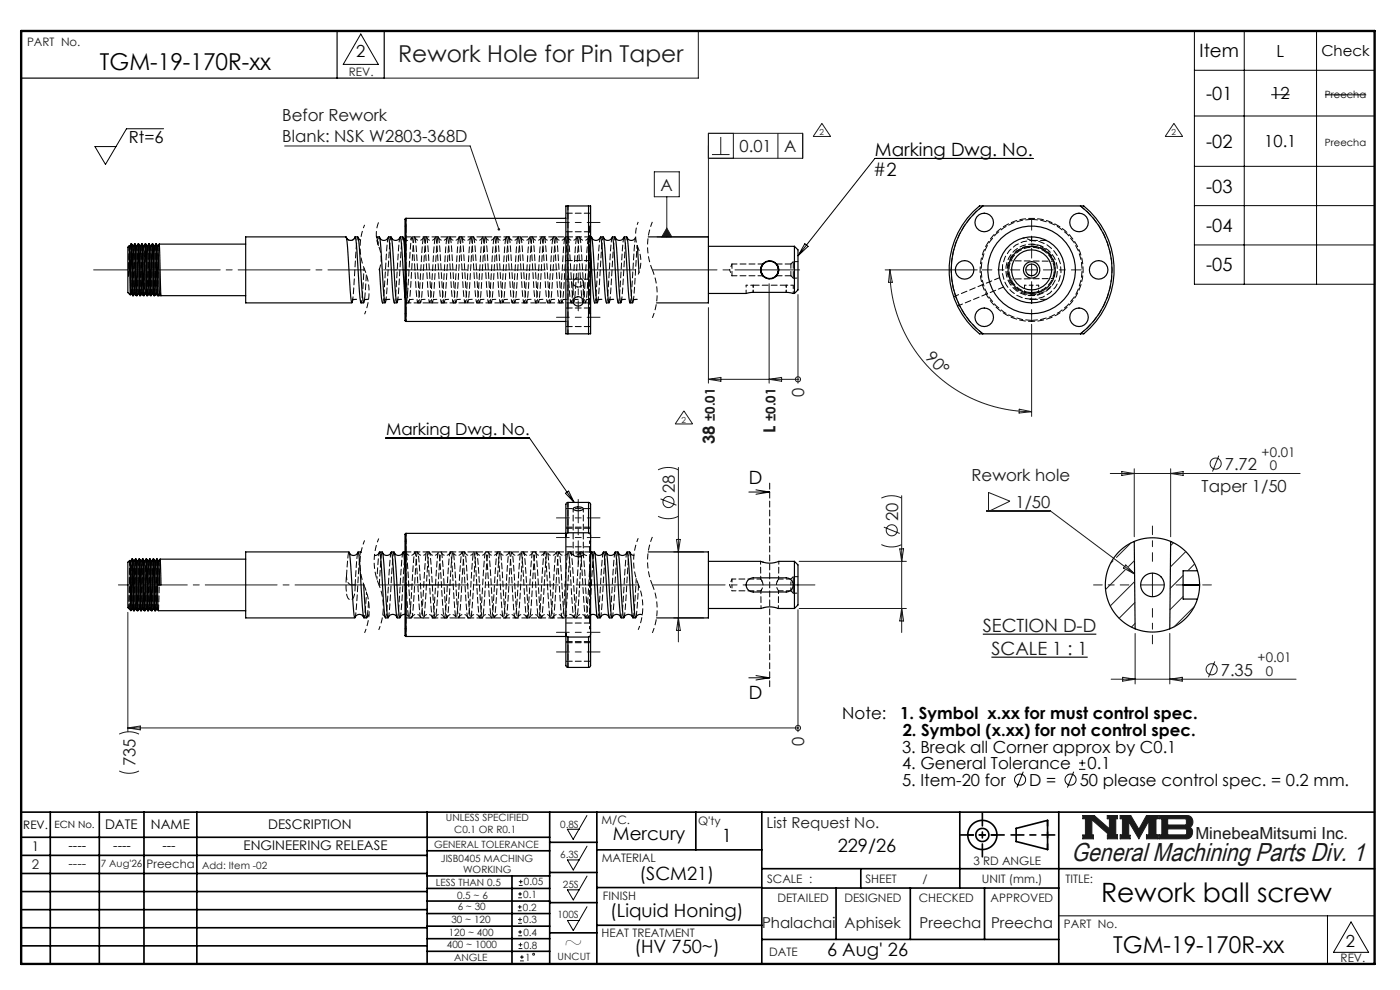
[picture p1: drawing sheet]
<svg xmlns="http://www.w3.org/2000/svg" width="297mm" height="210mm" viewBox="0 0 297 210" stroke-linecap="round" stroke-linejoin="round" font-family="sans-serif">
<g fill="none" stroke="#000" stroke-width=".35">
<path d="M4.5 172.3h287.1M4.5 177.6h112.1M10.7 172.3v32.2M21.1 172.3v32.2M30.5 172.3v32.2M41.8 172.3v32.2M90.6 172.3v32.2M116.6 172.3v32.2M116.6 178.7h10M126.6 172.3v32.2M147.6 172.3v8M161.6 172.3v32.2"/>
<path d="M203.6 172.3v16.1M215.6 175.7l6.6-1.7v6.2l-6.6-1.7zM224.6 172.3v32.2M4.5 185.3h86.1M4.5 181.4h86.1M4.5 189.1h86.1M4.5 193h86.1M4.5 196.8h86.1M90.6 199.1h26M90.6 193.8h26M90.6 188.5h26M90.6 191.1h26"/>
<path d="M90.6 180.5h26M90.6 185.8h26M90.6 196.5h26M108.6 185.8v18.5M116.6 185.1h10M116.6 191.5h10M116.6 197.9h10M126.6 196.3h35M126.6 188.3h35M126.6 180.3h35M161.6 184.3h130M161.6 199.3h63"/>
<path d="M161.6 188.4h63M177.4 188.4v10.9M182.6 184.3v4.1M193.1 188.4v10.9M208.9 188.4v10.9M4.5 200.6h86.1M90.6 201.8h26"/>
<circle cx="208.4" cy="177.1" r="3.1"/>
<circle cx="208.4" cy="177.1" r="1.39"/>
</g>
<path d="M148.1 6.8v9.8h-66.6M229.7 173h2.4l3.3 2.8v-2.1h-.5v-.7h2.2v.7h-.4v3.4h.4v.8h-2.2v-.8h.4l-3.7-3.2v3.2h.4v.8h-2.3v-.8h.6v-3.4h-.6zM237.6 173h2.3l1.7 2.9 1.6-2.9h2.5v.7h-.5v3.4h.5v.8h-2.5v-.8h.5v-3l-2.1 3.8-2.1-3.6v2.9h.3v.7h-2.2v-.8h.5v-3.4h-.5zM245.9 173h6a1.34 1.34 0 0 1 1.1 1 1.34 1.34 0 0 1-.6 1.5 1.33 1.33 0 0 1 .5 1.4 1.33 1.33 0 0 1-1.2 1h-5.8v-.8h.6v-3.4h-.6zM247.7 173.7h3.8l.2 .2v.8l-.3 .3h-3.7zM247.7 175.8h3.8l.2 .3v.7l-.3 .3h-3.7z" fill="none" stroke="#191924" stroke-width=".21"/>
<path d="M76.5 7.2l3.8 6.5h-7.5zM124.5 173l-2.9 5-1.2-2.1h2.4M124.5 179.5l-2.9 5.1-1.2-2.2h2.4M124.5 185.8l-2.9 5.1-1.2-2.1h2.4M124.5 192.3l-2.9 5.1-1.2-2.1h2.4M224.6 194.3h67M281.6 194.3v10.2M286.6 195.6l3.7 6.4h-7.4z" fill="none" stroke="#000" stroke-width=".21"/>
<path d="M4.5 6.6h287.1" fill="none" stroke="#000" stroke-width=".21" stroke-dasharray="6.3 1.3 1.3 1.3" stroke-dashoffset="1.9"/>
<path d="M71.5 6.6v10M81.5 6.6v10h-77" fill="none" stroke="#000" stroke-width=".25"/>
<path d="M205.3 177.1h6.2M222.2 174v6.2" fill="none" stroke="#000" stroke-width=".35" stroke-dasharray="15.2 1.3 1.3 1.3" stroke-dashoffset="14.1"/>
<path d="M203.8 177.1h9.2M208.4 172.5v9.2M214.5 177.1h9.3" fill="none" stroke="#000" stroke-width=".35" stroke-dasharray="15.2 1.3 1.3 1.3" stroke-dashoffset="12.5"/>
<path d="M4.5 6.6h287.1v197.9h-287.1z" fill="none" stroke="#000" stroke-width=".5"/>
<path d="M229.7 173v.7h.6v3.4h-.6v.8h2.3v-.8h-.4v-3.2l3.7 3.2h-.4v.8h2.2v-.8h-.4v-3.4h.4v-.7h-2.2v.7h.5v2.1l-3.3-2.8zM237.6 173v.7h.5v3.4h-.5v.8h2.2v-.7h-.3v-2.9l2.1 3.6 2.1-3.8v3h-.5v.8h2.5v-.8h-.5v-3.4h.5v-.7h-2.5l-1.6 2.9-1.7-2.9zM247.7 175.8h3.8l.2 .3v.7l-.3 .3h-3.7zM245.9 173v.7h.6v3.4h-.6v.8h6.3l.5-.5 .3-.8-.1-.7-.5-.4a1.34 1.34 0 0 0 .6-1.5 1.34 1.34 0 0 0-1.1-1zM247.7 173.7h3.7l.3 .2v.9l-.3 .2h-3.7z" fill-rule="evenodd" fill="#191924"/>
<g fill="none" stroke="#191924" stroke-width=".21">
<path d="M60.4 31h39.3l6.1 17.6M138.8 36.4h5.3v5.3h-5.3zM150.3 33.6h20v-5.3h-20v21.9h-10.9M151 32.8h3.8M152.9 29.1v3.7M155.6 28.3v5.3M165 28.3v5.3M174.4 26.2l1.8 2.7h-3.7zM249 26.2l1.9 2.7h-3.7zM141.5 48.4l1 1.8h-2.1zM141.5 41.7v8.5M187.8 57.2h19.5"/>
<path d="M188.8 57.2l.5 2.7h-.8zM188.8 57.2a30.1 30.1 0 0 0 30.1 30.1M217.6 57.2h2.5M218.9 56v2.5M150.3 65.2v16.1M163.2 60.2v21.1M169.3 62.5v18.8M218.9 68.8v19.5M139.6 99.7a4.8 4.8 0 0 1 4.3 0M143.9 99.2v37M145.1 87.2l1.8 2.7h-3.7zM150.3 80.5h19"/>
<path d="M150.3 80.5l2.6-.4v.8zM163.2 80.5l2.6-.4v.8zM169.3 80.5h.1M216.2 86.8l2.7 .5-2.7 .3zM240.6 99.4v14.5M248.3 99.4v14.5M258.6 96.7l-1.4 3.3M139.6 109.5a4.8 4.8 0 0 0 4.3 0M140.1 105.8l3.4 1.4M142.9 117.1h6.4M143.5 114.4h.8l-.4 2.7zM169.5 119.1h22.8"/>
<path d="M187 115.5a4.8 4.8 0 0 0 4.3 0M187 105.7a4.8 4.8 0 0 1 4.3 0M187.5 111.8l3.4 1.4M190.9 116.4h.8l-.4 2.7zM191.3 105.2v29M209.3 108.4h13.5l17.9 13.4M209.7 104.5l4.5 1.8-4.5 2.2zM235.5 100.4h40.3M238 100l2.6 .4-2.6 .4zM238.8 119.8l1.9 2-2.4-1.3zM248.3 100.4l2.7-.4v.8zM27.1 129.9v25.3"/>
<path d="M142.9 131.1h6.4M143.9 131.1l.4 2.6h-.8zM169.3 129.3v25.9M169.5 129.1h22.8M191.3 129.1l.4 2.6h-.8zM240.8 134.4v10.7M242 124.1h5M244.5 121.6v5M248.2 134.4v10.7M25.3 155.7a4.7 4.7 0 0 1 4.2 0M27.1 154.4h142.2M27.1 154.4l2.7-.4v.8z"/>
<path d="M169.3 154.4h.1M235.7 144.1h39.3M238.2 143.7l2.6 .4-2.6 .4zM248.2 144.1l2.6-.4v.8zM257.7 140.3l-1.3 3.4M25.3 163.5a4.7 4.7 0 0 0 4.2 0M109.9 193.2h.8M109.9 192.4h.8M109.9 195.9h.8M109.9 195h.8M109.9 190.4h.8M109.9 189.6h.8"/>
<path d="M109.9 198.5h.8M109.9 197.7h.8M110.1 187.8h.8M110.1 187h.8M110.3 192v.8M110.3 194.6v.9M110.3 189.2v.8M110.3 197.3v.8M110.4 200v.8M110.5 186.6v.8M110 201.2h.8M110 200.4h.8"/>
<path d="M110.3 203.8h.8M110.3 203h.8M110.7 202.6v.8"/>
<circle cx="169.3" cy="80.5" r=".54"/>
<circle cx="257.9" cy="98.3" r="1.18"/>
<circle cx="141.8" cy="106.5" r="1.18"/>
<circle cx="189.2" cy="112.5" r="1.18"/>
<circle cx="169.3" cy="154.4" r=".54"/>
<circle cx="257" cy="142" r="1.18"/>
<circle cx="113.2" cy="202.4" r=".2"/>
</g>
<path d="M208.5 134.5h24.1M210.3 139.4h20.5" fill="none" stroke="#000" stroke-width=".24"/>
<g fill="none" stroke="#000" stroke-width=".21">
<path d="M253.4 6.6h38.2v53.7h-38.2zM253.4 14.9h38.2M264 6.6v53.7M279.3 6.6v53.7M34.7 27.3h-7.9l-4.4 7.6-2.3-3.8h4.5M219.1 33.6h-33.5l-16.3 20.7M253.4 24.6h38.2M253.4 35.3h38.2M269.7 20.1h3.9M281.1 20.1h8.7M170.7 51.7l.7 .6-2.1 2zM253.4 43.6h38.2"/>
<path d="M253.4 52h38.2M81.9 92.9h30.4l9.5 13.7M120 104.6l.6-.4 1.2 2.4zM158.9 104.4h4.4M160.4 103.9l2.9 .5M163.3 104.4l-2.9 .4M158.9 143.8h4.4M160.4 143.3l2.9 .5M163.3 143.8l-2.9 .4M217.1 163.7l-1.4 3.4M227.8 163.7l-1.4 3.4M228.9 163.2h1.4"/>
<path d="M228.9 161.8h1.4M229.6 161.2v1.3"/>
<circle cx="216.4" cy="165.4" r="1.18"/>
<circle cx="227.1" cy="165.4" r="1.18"/>
</g>
<path d="M77.3 114.6a12.7 12.7 0 0 0 0 9.8M80.3 114.2a12.6 12.6 0 0 0 0 9.7M135.4 114.2a12.6 12.6 0 0 0 0 9.7M77.3 124.4a12.7 12.7 0 0 1 0 9.9M80.3 123.9a12.6 12.6 0 0 1 0 9.7M135.4 123.9a12.6 12.6 0 0 1 0 9.7" fill="none" stroke="#000" stroke-width=".21" stroke-dasharray="1.3 .6" stroke-dashoffset=".4" stroke-linecap="butt"/>
<path d="M138.4 47.1a13.2 13.2 0 0 0 0 10.1M138.4 57.2a13.2 13.2 0 0 1 0 10.2M138.4 113.9a13.2 13.2 0 0 0 0 10.2M138.4 124.1a13.2 13.2 0 0 1 0 10.2" fill="none" stroke="#000" stroke-width=".21" stroke-dasharray="1.3 .6" stroke-dashoffset=".2" stroke-linecap="butt"/>
<path d="M77.3 47.7a12.3 12.3 0 0 0 0 9.5M77.3 57.2a12.3 12.3 0 0 1 0 9.5" fill="none" stroke="#000" stroke-width=".21" stroke-dasharray="1.3 .6" stroke-dashoffset=".5" stroke-linecap="butt"/>
<path d="M80.3 47.1a6.7 6.7 0 0 0 0 5.2M80.3 52.3a6.7 6.7 0 0 1 0 5.1" fill="none" stroke="#000" stroke-width=".21" stroke-dasharray="1.3 .6" stroke-dashoffset="-.1" stroke-linecap="butt"/>
<path d="M135.4 47.1a7.3 7.3 0 0 0 0 5.5M135.4 52.6a7.2 7.2 0 0 1 0 5.6" fill="none" stroke="#000" stroke-width=".21" stroke-dasharray="1.3 .6" stroke-dashoffset=".6" stroke-linecap="butt"/>
<path d="M163.3 102.4v43.4" fill="none" stroke="#000" stroke-width=".21" stroke-dasharray="1.3 .6" stroke-dashoffset="-.1"/>
<path d="M135.5 124.1h-49.4" fill="none" stroke="#191924" stroke-width=".21" stroke-dasharray="15.2 1.3 1.3 1.3" stroke-dashoffset="2"/>
<path d="M173.1 124.1h-34.7" fill="none" stroke="#191924" stroke-width=".21" stroke-dasharray="15.2 1.3 1.3 1.3" stroke-dashoffset="-.2"/>
<path d="M122.7 119.7v-13.8" fill="none" stroke="#191924" stroke-width=".21" stroke-dasharray="15.2 1.3 1.3 1.3" stroke-dashoffset="10.3"/>
<path d="M118 47.2h9.3M118 67.3h9.3M118 114h9.3M118 109.9h9.3M118 134.1h9.3M118 138.3h9.3" fill="none" stroke="#191924" stroke-width=".21" stroke-dasharray="15.2 1.3 1.3 1.3" stroke-dashoffset="12.5"/>
<path d="M163.2 59.2h.1M86.1 124.1h-2.2" fill="none" stroke="#191924" stroke-width=".21" stroke-dasharray="15.2 1.3 1.3 1.3"/>
<path d="M77.2 124.1h-52.1" fill="none" stroke="#191924" stroke-width=".21" stroke-dasharray="15.2 1.3 1.3 1.3" stroke-dashoffset=".6"/>
<path d="M96.1 124.1h-15.7" fill="none" stroke="#191924" stroke-width=".21" stroke-dasharray="15.2 1.3 1.3 1.3" stroke-dashoffset="7.9"/>
<path d="M77.4 57.2h-57.5" fill="none" stroke="#191924" stroke-width=".21" stroke-dasharray="15.2 1.3 1.3 1.3" stroke-dashoffset="7.4"/>
<path d="M135.7 57.2h-55.3" fill="none" stroke="#191924" stroke-width=".21" stroke-dasharray="15.2 1.3 1.3 1.3" stroke-dashoffset="-1"/>
<path d="M169.6 57.2h-31.2" fill="none" stroke="#191924" stroke-width=".21" stroke-dasharray="15.2 1.3 1.3 1.3" stroke-dashoffset="1.5"/>
<path d="M122.7 57.9v8M216.4 57.2h-8.1M218.9 54.7v-8M218.9 59.7v8.1M221.4 57.2h8" fill="none" stroke="#191924" stroke-width=".21" stroke-dasharray="15.2 1.3 1.3 1.3" stroke-dashoffset="13.1"/>
<path d="M88.1 57.2h-4.2" fill="none" stroke="#191924" stroke-width=".21" stroke-dasharray="15.2 1.3 1.3 1.3" stroke-dashoffset="15"/>
<path d="M244.5 119.1v-7.5M239.5 124.1h-7.5M244.5 129.1v7.5M249.5 124.1h7.5" fill="none" stroke="#191924" stroke-width=".21" stroke-dasharray="15.2 1.3 1.3 1.3" stroke-dashoffset="13.4"/>
<path d="M105.6 48.4v.4l.3 .1-.1-.3 .1 .3 .1-.1v-.4zM141.5 48.4l1 1.8h-2.1z" fill="#191924"/>
<g fill="none" stroke="#000" stroke-width=".25">
<path d="M27.4 52.2a.94 .94 0 0 0-.3 1v8.9l.5 .4-.2-10.3 .1 .1M27.5 52.3l.4 9.9M27.8 51.8l-.3 .5M27.8 51.8l.3 10.2 .1 .7h.1M27.8 51.8h.1M27.9 51.8l.4 10.7v.2l.3-.5 .3 .5-.4-10.9M27.9 51.8l.3 .5M28.2 52.3l.4 9.9M28.7 51.8h-.2l-.3 .5M28.7 51.8l.3 10.7 .1 .2 .3-.5 .3 .5M28.7 51.8l.3 .5M29 52.3l.4 9.9"/>
<path d="M29.3 51.8l.3 10.2 .1 .7h.1M29.4 51.8h-.1l-.3 .5M29.4 51.8l.4 10.7v.2l.3-.5 .3 .5-.4-10.9M29.4 51.8l.3 .5M29.7 52.3l.4 9.9M30.2 51.8h-.2l-.3 .5M30.2 51.8l.3 10.7 .1 .2 .3-.5 .3 .5M30.2 51.8l.3 .5M30.5 52.3l.4 9.9M30.8 51.8l.3 10.2 .1 .7h.1M30.9 51.8h-.1l-.3 .5M30.9 51.8l.4 10.7v.2l.3-.5 .3 .5-.4-10.9"/>
<path d="M30.9 51.8l.3 .5M31.2 52.3l.4 9.9M31.5 51.8l-.3 .5M31.5 51.8h.2M31.7 51.8l.3 10.7 .1 .2 .3-.5 .3 .5M31.7 51.8l.3 .5M32 52.3l.4 9.9M32.3 51.8l.3 10.2 .1 .7h.1M32.4 51.8h-.1l-.3 .5M32.4 51.8l.4 10.7v.2l.3-.5 .3 .5-.4-10.9M32.4 51.8l.3 .5M32.7 52.3l.4 9.9"/>
<path d="M33.2 51.8h-.2l-.3 .5M33.2 51.8l.3 10.7 .1 .2 .3-.5 .3 .5-.4-10.9M33.2 51.8l.3 .5M33.5 52.3l.4 9.9M52.1 51.8h-18.3l-.3 .5M73.4 50.2h-21.3v14h22.6M73.4 50.3l.1 .2M73.5 50.4l.3 .4M73.5 50.5l.8 11.1 .3 2.6 .2-.7h.8M75.3 50.2a1 1 0 0 1-.8 .8 1 1 0 0 1-1-.5M75.3 50.2a69.6 69.6 0 0 1 .9 10.2l.3 3.6 .1 .2h.6M75.3 50.2h.6"/>
<path d="M75.9 50.3l.3 2.2 .6 9.1 .3 2.6 .2-.7h.8M76 50.4l.5 .5M79.9 50.3l.3 1.5M79.9 50.2h.6M80.5 50.3l.3 2.2 .5 9.1 .4 2.6 .2-.7h.8M80.5 57l.5 7 .1 .2h.6M80.5 50.4a.96 .96 0 0 0 .9 .6 .96 .96 0 0 0 .9-.6M82.4 50.3a66.7 66.7 0 0 1 .8 10.1l.3 3.6 .1 .2h.6M82.4 50.2h.6M83 50.3l.3 2.2 .5 9.1 .4 2.6 .2-.7h.8M83 50.4a.96 .96 0 0 0 .9 .6 .96 .96 0 0 0 .9-.6M84.9 50.3a66.8 66.8 0 0 1 .8 10.1l.2 2.7"/>
<path d="M84.9 50.2h.6M85.5 50.3l.2 1 .2 3.1M85.5 50.4l.4 .5M86.1 46.3l-.2 .2v21.5l.2 .2M86.1 46.3v21.9M86.1 46.3h33.9M120.5 43.7h-.5v27.1h.5M120.5 43.7v27.1M120.5 43.7h4.4M124.9 43.7h.4v27.1h-.4M124.9 43.7v27.1M125.3 53.5l.6 9.7 .2 1h.6"/>
<path d="M125.3 50.2h.2M125.5 50.3l.3 2.2 .5 9.1 .4 2.6 .2-.7h.8M125.5 50.4a.96 .96 0 0 0 .9 .6 .96 .96 0 0 0 .9-.6M127.4 50.3a66.7 66.7 0 0 1 .8 10.1l.3 3.6 .1 .2h.6M127.4 50.2h.6M128 50.3l.3 2.2 .5 9.1 .4 2.6 .2-.7h.8M128 50.4a.96 .96 0 0 0 .9 .6 .96 .96 0 0 0 .9-.6M129.9 50.3a66.6 66.6 0 0 1 .8 10.1l.3 3.6 .1 .2h.6M129.9 50.2h.6M130.5 50.3l.3 2.2 .5 9.1 .4 2.6 .2-.7h.8M130.5 50.4a.96 .96 0 0 0 .9 .6 .96 .96 0 0 0 .9-.6M132.4 50.3a66.8 66.8 0 0 1 .8 10.1l.3 3.6 .1 .2h.6"/>
<path d="M132.4 50.2h.6M133 50.3l.3 2.2 .5 9.1 .4 2.6 .2-.7h.8M133 50.4a.96 .96 0 0 0 .9 .6 .96 .96 0 0 0 .9-.6M135.2 52.1l.4 5.7M137.5 50.2h12.8v14h-11M150.3 52.2h18.2M161.9 56a1.85 1.85 0 0 0 0 2.5 1.92 1.92 0 0 1-.1-2.5M164.7 56a1.85 1.85 0 0 1 0 2.5 1.92 1.92 0 0 0 0-2.5zM168.5 52.2v10M168.5 52.2l.8 .8v8.5l-.8 .7M208.5 43.7a17.1 17.1 0 0 0 0 27.1M208.5 43.7h-.5a17.3 17.3 0 0 0-.1 27.1h.6"/>
<path d="M208.5 43.7h20.7M229.2 43.7a17.1 17.1 0 0 1 0 27.1M229.2 43.7h.6a17.3 17.3 0 0 1-.1 27.1h-.5M27.7 62.5l.2-.3 .3 .5M28.9 62.7h.2M30.4 62.7h.2M31.9 62.7h.2M33.4 62.7h18.7M86.1 68.2h33.9M120.5 70.8h4.4M150.3 62.2h8l1.5-.2h7l1.7 .2M208.5 70.8h20.7"/>
<path d="M27.5 118.9a.99 .99 0 0 0-.4 1.2v8.8l.7 .6M27.7 119.1l-.2-.2 .3 10.6M27.7 119.1l.3 9.9M28 118.6l.3 10.2v.7h.2M28.1 118.6h-.1l-.3 .5M28.1 118.6l.4 10.9M28.1 118.6l.3 .5M28.4 119.1l.4 9.9M28.7 118.6l.4 10.9-.3-.5-.3 .5M28.9 118.6h-.2l-.3 .5M28.9 118.6l.4 10.9M28.9 118.6l.3 .5"/>
<path d="M29.2 119.1l.3 9.9M29.5 118.6l.3 10.9h.2l.3-.5 .3 .5-.4-10.9M29.6 118.6h-.1l-.3 .5M29.6 118.6l.4 10.9M29.6 118.6l.3 .5M29.9 119.1l.4 9.9M30.4 118.6h-.2l-.3 .5M30.4 118.6l.4 10.9M30.4 118.6l.3 .5M30.7 119.1l.3 9.9M31 118.6l.3 10.9h.2l.3-.5M31.1 118.6h-.1l-.3 .5"/>
<path d="M31.1 118.6l.4 10.9M31.1 118.6l.2 .3a29.1 29.1 0 0 1 .3 6.5l.2 3.6M31.7 118.6l.4 10.9-.3-.5M31.9 118.6h-.2l-.3 .5M31.9 118.6l.4 10.9M31.9 118.6l.3 .5M32.2 119.1l.3 9.9M32.5 118.6l.3 10.9h.2l.3-.5 .3 .5-.4-10.9M32.6 118.6h-.1l-.3 .5M32.6 118.6l.4 10.9M32.6 118.6l.3 .5M32.9 119.1l.4 9.9"/>
<path d="M33.4 118.6h-.2l-.3 .5M33.4 118.6l.2 5.5h.6l-.2-5.5M33.4 118.6l.3 .5M33.7 119.1l.2 5M52.1 118.6h-18.1l-.3 .5M74 117.1h-21.9v14h23.2M74 117.1l.3 1.5 .9 12.4 .2-.2M74.1 117.3a.97 .97 0 0 0 1.8 0M75.9 117.4v-.3a28.5 28.5 0 0 1 .7 7l.4 5.8 .2 1.1M76 117.1h.5M76.5 117.1l.1 .1M80.4 117.3l-.4 .4-.6 .1"/>
<path d="M80.4 117.4l.1-.3a28.5 28.5 0 0 1 .6 7l.4 5.8 .3 1.1M80.5 117.1h.6M81.1 117.1l.2 1.5 1 12.4 .1-.2M81.2 117.3a.97 .97 0 0 0 1.7 0M82.9 117.4l.1-.3a28.6 28.6 0 0 1 .6 7l.4 5.8 .3 1.1M83 117.1h.6M83.6 117.1l.2 1.5 1 12.4 .1-.2M83.7 117.3a.97 .97 0 0 0 1.7 0M85.4 117.4l.1-.3a6.9 6.9 0 0 1 .4 3.2M85.5 117.1h.6M86.1 113.1l-.2 .3v21.4l.2 .2M86.1 113.1v21.9"/>
<path d="M86.1 113.1h33.9M120 113.7v20.7M120.5 106.6l-.3 .1-.2 .3v6.7M120.5 113l-.3 .2-.2 .5M120.5 106.6v6.4M120.5 106.6h4.4M120.5 113h4.4M121.7 107.7a2.18 2.18 0 0 1 2 .1v.2a1.52 1.52 0 0 1-2.1-.1zM124.9 106.6l.3 .1 .1 .3v6.7M124.9 113l.3 .2 .1 .5M124.9 106.6v6.4M125.3 113.7v20.7"/>
<path d="M125.4 117.3l-.1 .2M125.4 117.4l.1-.3a28.5 28.5 0 0 1 .6 7l.4 5.8 .3 1.1M125.5 117.1h.6M126.1 117.1l.2 1.5 1 12.4 .1-.2M126.2 117.3a.97 .97 0 0 0 1.7 0M127.9 117.4l.1-.3a28.6 28.6 0 0 1 .6 7l.4 5.8 .3 1.1M128 117.1h.6M128.6 117.1l.2 1.5 1 12.4 .1-.2M128.7 117.3a.97 .97 0 0 0 1.7 0M130.4 117.4l.1-.3a28.5 28.5 0 0 1 .6 7l.4 5.8 .3 1.1M130.5 117.1h.6M131.1 117.1l.2 1.5 1 12.4 .1-.2"/>
<path d="M131.2 117.3a.97 .97 0 0 0 1.7 0M132.9 117.4l.1-.3a28.5 28.5 0 0 1 .6 7l.4 5.8 .3 1.1M133 117.1h.6M133.6 117.1l.2 1.5 1 12.4 .1-.2M133.7 117.3l.3 .4 .5 .1M137.5 117.1h12.8v14h-11M150.3 119.1h11.1a5 5 0 0 0 3.8 0h3.3M168.5 119.1v10M168.5 119.1l.8 .7v8.5l-.8 .8M240.6 114.9a10 10 0 0 1 7.7 0M240.6 114.9a10 10 0 0 0-6.1 9.3 10 10 0 0 0 6.3 9.2M240.6 114.9l.2 18.5"/>
<path d="M248.3 114.9a10 10 0 0 1 5.7 6.2M248.3 114.9l-.1 18.5M27.3 129v-.1v.2M28.3 129.5l-.3-.5-.2 .5M29.8 129.5l-.3-.5-.2 .5h-.2M31.3 129.5l-.3-.5-.2 .5h-.2M32.8 129.5l-.3-.5-.2 .5h-.2M33.6 129.5h18.5M75.4 130.9a.97 .97 0 0 1 1.7 0M77.1 123.9l.6 7.1 .2-.2M77.2 131.1h.6M78.3 130.4l-.4 .5"/>
<path d="M81.2 130.4l.5 .5M81.8 131.1h.5M82.4 130.9a.97 .97 0 0 1 1.8 0M84.3 131.1h.5M85.9 130.3l-.5 .1-.5 .5M86.1 135h33.9M120 134.4v6.7l.2 .3 .3 .2M120 134.4l.2 .5 .3 .2M120 130.7l-.1 .2M120.5 135.1v6.5M120.5 135.1h4.4M124.9 135.1v6.5"/>
<path d="M125.3 134.4v6.7l-.1 .3-.3 .2M125.3 130.5l.4-.2a.92 .92 0 0 1 1 .6M125.3 134.4l-.2 .6-.2 .1M126.8 131.1h.5M127.4 130.9a.97 .97 0 0 1 1.8 0M129.3 131.1h.5M129.9 130.9a.97 .97 0 0 1 1.8 0M131.8 131.1h.5M132.4 130.9a.97 .97 0 0 1 1.8 0M134.3 131.1h.5M136.2 130.4h-.6l-.7 .5M150.3 129.1h11.2a5 5 0 0 1 3.6 0h3.4"/>
<path d="M158.6 123.2l.4-.4 .8-.2h7a1.5 1.5 0 0 1 1.5 1.5 1.5 1.5 0 0 1-1.5 1.5h-7a1.5 1.5 0 0 1-1.5-1.5zM240.8 133.4a10 10 0 0 0 7.4 0M251 124.1h3.5M254 127.1a10 10 0 0 1-5.8 6.3M254 121.1l.3 1.3 .2 1.7M254 121.1h-3v6h3M254.5 124.1l-.1 1.4-.4 1.6M254.5 124.1h.1M120.5 141.6h4.4"/>
<circle cx="163.3" cy="57.2" r="1.84"/>
<circle cx="163.3" cy="57.2" r="1.93"/>
<circle cx="204.6" cy="57.2" r="1.97"/>
<circle cx="208.8" cy="47.2" r="1.97"/>
<circle cx="218.9" cy="57.2" r="1.25"/>
<circle cx="218.9" cy="57.2" r="5"/>
<circle cx="218.9" cy="57.2" r="9.3"/>
<circle cx="218.9" cy="57.2" r="7"/>
<circle cx="218.9" cy="57.2" r="4.2"/>
<circle cx="218.9" cy="57.2" r="1.75"/>
<circle cx="228.9" cy="47.2" r="1.97"/>
<circle cx="233.1" cy="57.2" r="1.97"/>
<circle cx="122.7" cy="64" r="1.03"/>
<circle cx="208.8" cy="67.3" r="1.97"/>
<circle cx="228.9" cy="67.3" r="1.97"/>
<circle cx="244.5" cy="124.1" r="2.5"/>
</g>
<g fill="none" stroke="#000" stroke-width=".21" stroke-dasharray="1.3 .6">
<path d="M27.5 52.3h.1M28.2 52.3h.1M28.5 52l-.3 10.7M29 52.3h.1M29.7 52.3h.1M30.5 52.3h.1M31.2 52.3h.1M32 52.3h.1M32.3 52l-.4 10.7M32.7 52.3h.1M33.5 52.3h.1M33.8 52l-.4 10.7"/>
<path d="M86.1 48h-.2M88 50.3l.3 2.2 .5 9.1 .4 2.6 .3-1.4 .9-12.4M88 50.2h-.6M89.8 50.5l-.4 3.9a74.5 74.5 0 0 1-.8 9.8l-.4-3.8a66.7 66.7 0 0 0-.8-10.1M90.5 50.3l.3 2.2 .5 9.1 .4 2.6 .3-1.4 .9-12.4M90.5 50.2h-.6M92.3 50.5l-.4 3.9a74.5 74.5 0 0 1-.8 9.8l-.4-3.8a66.7 66.7 0 0 0-.8-10.1M93 50.3l.3 2.2 .5 9.1 .4 2.6 .3-1.4 .9-12.4M93 50.2h-.6M94.8 50.5l-.4 3.9a74.5 74.5 0 0 1-.8 9.8l-.4-3.8a66.7 66.7 0 0 0-.8-10.1M95.5 50.3l.3 2.2 .5 9.1 .4 2.6 .3-1.4 .9-12.4M95.5 50.2h-.6"/>
<path d="M97.3 50.5l-.4 3.9a74.5 74.5 0 0 1-.8 9.8l-.4-3.8a66.7 66.7 0 0 0-.8-10.1M98 50.3l.3 2.2 .5 9.1 .4 2.6 .3-1.4 .9-12.4M98 50.2h-.6M99.8 50.5l-.4 3.9a74.5 74.5 0 0 1-.8 9.8l-.4-3.8a66.7 66.7 0 0 0-.8-10.1M100.5 50.3l.3 2.2 .5 9.1 .4 2.6 .3-1.4 .9-12.4M100.5 50.2h-.6M102.3 50.5l-.4 3.9a74.5 74.5 0 0 1-.8 9.8l-.4-3.8a66.7 66.7 0 0 0-.8-10.1M103 50.3l.3 2.2 .5 9.1 .4 2.6 .3-1.4 .9-12.4M103 50.2h-.6M104.8 50.5l-.4 3.9a74.5 74.5 0 0 1-.8 9.8l-.4-3.8a66.7 66.7 0 0 0-.8-10.1M105.5 50.3l.3 2.2 .5 9.1 .4 2.6 .3-1.4 .9-12.4M105.5 50.2h-.6"/>
<path d="M107.3 50.5l-.4 3.9a74.5 74.5 0 0 1-.8 9.8l-.4-3.8a66.7 66.7 0 0 0-.8-10.1M108 50.3l.3 2.2 .5 9.1 .4 2.6 .3-1.4 .9-12.4M108 50.2h-.6M109.8 50.5l-.4 3.9a74.5 74.5 0 0 1-.8 9.8l-.4-3.8a66.7 66.7 0 0 0-.8-10.1M110.5 50.3l.3 2.2 .5 9.1 .4 2.6 .3-1.4 .9-12.4M110.5 50.2h-.6M112.3 50.5l-.4 3.9a74.5 74.5 0 0 1-.8 9.8l-.4-3.8a66.7 66.7 0 0 0-.8-10.1M113 50.3l.3 2.2 .5 9.1 .4 2.6 .3-1.4 .9-12.4M113 50.2h-.6M114.8 50.5l-.4 3.9a74.5 74.5 0 0 1-.8 9.8l-.4-3.8a66.7 66.7 0 0 0-.8-10.1M115.5 50.3l.3 2.2 .5 9.1 .4 2.6 .3-1.4 .9-12.4M115.5 50.2h-.6"/>
<path d="M117.3 50.5l-.4 3.9a74.5 74.5 0 0 1-.8 9.8l-.4-3.8a66.7 66.7 0 0 0-.8-10.1M118 50.3l.3 2.2 .5 9.1 .4 2.6 .3-1.4 .9-12.4M118 50.2h-.6M119.8 50.5l-.4 3.9a74.5 74.5 0 0 1-.8 9.8l-.4-3.8a66.7 66.7 0 0 0-.8-10.1M120.5 50.3l.3 2.2 .5 9.1 .4 2.6 .3-1.4 .9-12.4M120.5 50.2h-.6M122.3 50.5l-.4 3.9a74.5 74.5 0 0 1-.8 9.8l-.4-3.8a66.7 66.7 0 0 0-.8-10.1M123 50.3l.3 2.2 .5 9.1 .4 2.6 .3-1.4 .9-12.4M123 50.2h-.6M124.8 50.5l-.4 3.9a74.5 74.5 0 0 1-.8 9.8l-.4-3.8a66.7 66.7 0 0 0-.8-10.1M125.3 53.5l-.4-3.2M125.3 50.2h-.4"/>
<path d="M125.3 48h-.2M164.7 58.5h3.1M167.8 56h-3.1M218 58.2l.4 .2M218.8 58.5h.2M218.9 46.5a10.7 10.7 0 0 0-10.8 10.7 10.7 10.7 0 0 0 10.8 10.8M218.9 51h3.1M223.6 58.6l.1-.2M223.7 58.3l-.1 .3M27.9 62.2h.1M28.6 62.2h.1M29.4 62.2h.1"/>
<path d="M30.1 62.2h.1M30.9 62.2h.1M31.6 62.2h.1M32.4 62.2h.1M33.1 62.2h.1M33.9 62.2h.1M34.2 62.7l-.3-.5M85.9 66.5h.2M86.1 64.2h.6M88.6 64.2h.6M91.1 64.2h.6M93.6 64.2h.6"/>
<path d="M96.1 64.2h.6M98.6 64.2h.6M101.1 64.2h.6M103.6 64.2h.6M106.1 64.2h.6M108.6 64.2h.6M111.1 64.2h.6M113.6 64.2h.6M116.1 64.2h.6M118.6 64.2h.6M121.1 64.2h.6M123.6 64.2h.6"/>
<path d="M125.1 66.5h.2M159.8 60.5h7M218.8 60.5h.1M218.9 68a10.7 10.7 0 0 0 10.7-10.8 10.7 10.7 0 0 0-10.7-10.7M218.9 62.7v-.5M222 63.5h-3.1M27.7 119.1h.1M28.4 119.1h.1M28.7 118.8l-.4 10.7M29.2 119.1h.1M29.9 119.1h.1M30.2 118.8l-.4 10.7"/>
<path d="M30.7 119.1h.1M31.4 119.1h.1M31.7 118.8l-.4 10.7M32.2 119.1h.1M32.9 119.1h.1M33.7 119.1h.1M33.9 118.8l-.3 10.7M86.1 114.8h-.2M88.6 117.1h-.6M91.1 117.1h-.6M93.6 117.1h-.6M96.1 117.1h-.6"/>
<path d="M98.6 117.1h-.6M101.1 117.1h-.6M103.6 117.1h-.6M106.1 117.1h-.6M108.6 117.1h-.6M111.1 117.1h-.6M113.6 117.1h-.6M116.1 117.1h-.6M118.6 117.1h-.6M121.1 117.1h-.6M123.6 117.1h-.6M125.3 114.8h-.2"/>
<path d="M162 119.3l-.3-.1M27.8 129.4l.3-10.8M28 129h.1M28.8 129h.1M29.5 129h.1M30.3 129h.1M31 129h.1M31.8 129h.1M32.5 129h.1M33.3 129h.1M73.5 122.2l.3-4.4 .2-.7M75.3 124.1a3.9 3.9 0 0 1-.7 3.1h-.4l-.4-.4a10.3 10.3 0 0 1-.3-4.6"/>
<path d="M85.9 133.4h.2M86.8 131.1h.5M89.3 131.1h.5M91.8 131.1h.5M94.3 131.1h.5M96.8 131.1h.5M99.3 131.1h.5M101.8 131.1h.5M104.3 131.1h.5M106.8 131.1h.5M109.3 131.1h.5M111.8 131.1h.5"/>
<path d="M114.3 131.1h.5M116.8 131.1h.5M119.3 131.1h.5M121.8 131.1h.5M124.3 131.1h.5M124.9 130.9l.4-.4M125.1 133.4h.2M161.4 122.8l.2 .4M161.7 123.3l-.1-.2M162 128.9l.2-.1M164.9 123.2l.3-.4M165 123.2l-.2 .2"/>
</g>
<g fill="none" stroke="#000" stroke-width=".21" stroke-dasharray="1.3 .6" stroke-dashoffset=".4">
<path d="M27.3 58.6l.2-6.1M27.8 56.2v-4.4M82.3 50.5l-.4 3.9a74.5 74.5 0 0 1-.8 9.8M84.8 50.5l-.4 3.9a74.5 74.5 0 0 1-.8 9.8M120.5 43.7v27.1M124.9 43.7v27.1M127.3 50.5l-.4 3.9a74.5 74.5 0 0 1-.8 9.8M129.8 50.5l-.4 3.9a74.5 74.5 0 0 1-.8 9.8M132.3 50.5l-.4 3.9a74.5 74.5 0 0 1-.8 9.8M134.8 50.5l-.4 3.9a74.5 74.5 0 0 1-.8 9.8M167.8 58.5l.5 .5M168.3 55.5l-.5 .5"/>
<path d="M218.9 50.2v.8M86.9 63.5h.8M89.4 63.5h.8M91.9 63.5h.8M94.4 63.5h.8M96.9 63.5h.8M99.4 63.5h.8M101.9 63.5h.8M104.4 63.5h.8M106.9 63.5h.8M109.4 63.5h.8M111.9 63.5h.8"/>
<path d="M114.4 63.5h.8M116.9 63.5h.8M119.4 63.5h.8M121.9 63.5h.8M124.4 63.5h.8M218.1 62.6l.8 .1M218.1 62.1l.8 .1M218.9 63.5v.7M82.9 117.4l-.3 4a66.6 66.6 0 0 1-.8 9.6M85.4 117.4l-.3 4a66.6 66.6 0 0 1-.8 9.6M127.9 117.4l-.3 4a66.6 66.6 0 0 1-.8 9.6M130.4 117.4l-.3 4a66.6 66.6 0 0 1-.8 9.6"/>
<path d="M132.9 117.4l-.3 4a66.6 66.6 0 0 1-.8 9.6M27.3 129.1l.2-10.1M75.4 130.8l.3-3.7a78.3 78.3 0 0 1 .8-10M82.4 130.8l.4-3.7a78.3 78.3 0 0 1 .8-10M84.9 130.8l.4-3.7a78.3 78.3 0 0 1 .8-10M127.4 130.8l.4-3.7a78.3 78.3 0 0 1 .8-10M129.9 130.8l.4-3.7a78.3 78.3 0 0 1 .8-10M132.4 130.8l.4-3.7a78.3 78.3 0 0 1 .8-10M155.3 125.3h6.1M161.4 122.8h-6.1M161.6 123.2a1.88 1.88 0 0 1-.2 2.1l.1-.1M167.8 125.3l.5 .5"/>
<path d="M168.3 122.3l-.5 .5"/>
</g>
<g fill="none" stroke="#000" stroke-width=".21" stroke-dasharray="1.3 .6" stroke-dashoffset=".5">
<path d="M89.8 50.4a.96 .96 0 0 1-.9 .6 .96 .96 0 0 1-.9-.6M92.3 50.4a.96 .96 0 0 1-.9 .6 .96 .96 0 0 1-.9-.6M94.8 50.4a.96 .96 0 0 1-.9 .6 .96 .96 0 0 1-.9-.6M97.3 50.4a.96 .96 0 0 1-.9 .6 .96 .96 0 0 1-.9-.6M99.8 50.4a.96 .96 0 0 1-.9 .6 .96 .96 0 0 1-.9-.6M102.3 50.4a.96 .96 0 0 1-.9 .6 .96 .96 0 0 1-.9-.6M104.8 50.4a.96 .96 0 0 1-.9 .6 .96 .96 0 0 1-.9-.6M107.3 50.4a.96 .96 0 0 1-.9 .6 .96 .96 0 0 1-.9-.6M109.8 50.4a.96 .96 0 0 1-.9 .6 .96 .96 0 0 1-.9-.6M112.3 50.4a.96 .96 0 0 1-.9 .6 .96 .96 0 0 1-.9-.6M114.8 50.4a.96 .96 0 0 1-.9 .6 .96 .96 0 0 1-.9-.6M117.3 50.4a.96 .96 0 0 1-.9 .6 .96 .96 0 0 1-.9-.6"/>
<path d="M119.8 50.4a.96 .96 0 0 1-.9 .6 .96 .96 0 0 1-.9-.6M121.6 59.9v4M122.3 50.4a.96 .96 0 0 1-.9 .6 .96 .96 0 0 1-.9-.6M124.8 50.4a.96 .96 0 0 1-.9 .6 .96 .96 0 0 1-.9-.6M168.3 59h1M169.3 55.5h-1M30.6 62.7l.3-9.7M123.7 63.9v-4M218.9 62.2l1.2-.2 .8-.3M31 118.6l-.3 9.7M87.9 117.3a.97 .97 0 0 1-1.7 0M90.4 117.3a.97 .97 0 0 1-1.7 0"/>
<path d="M92.9 117.3a.97 .97 0 0 1-1.7 0M95.4 117.3a.97 .97 0 0 1-1.7 0M97.9 117.3a.97 .97 0 0 1-1.7 0M100.4 117.3a.97 .97 0 0 1-1.7 0M102.9 117.3a.97 .97 0 0 1-1.7 0M105.4 117.3a.97 .97 0 0 1-1.7 0M107.9 117.3a.97 .97 0 0 1-1.7 0M110.4 117.3a.97 .97 0 0 1-1.7 0M112.9 117.3a.97 .97 0 0 1-1.7 0M115.4 117.3a.97 .97 0 0 1-1.7 0M117.9 117.3a.97 .97 0 0 1-1.7 0M120.4 117.3a.97 .97 0 0 1-1.7 0"/>
<path d="M121.6 107.9v9.7M122.9 117.3a.97 .97 0 0 1-1.7 0M123.7 117.6v-9.7M27.3 129l.3-9.7M73.5 122.2a1.82 1.82 0 0 0 .9 1.9M75.3 124.1h-.9M85.9 130.3l.5 .2 .3 .4M87.4 130.9a.97 .97 0 0 1 1.8 0M89.9 130.9a.97 .97 0 0 1 1.8 0M92.4 130.9a.97 .97 0 0 1 1.8 0M94.9 130.9a.97 .97 0 0 1 1.8 0M97.4 130.9a.97 .97 0 0 1 1.8 0"/>
<path d="M99.9 130.9a.97 .97 0 0 1 1.8 0M102.4 130.9a.97 .97 0 0 1 1.8 0M104.9 130.9a.97 .97 0 0 1 1.8 0M107.4 130.9a.97 .97 0 0 1 1.8 0M109.9 130.9a.97 .97 0 0 1 1.8 0M112.4 130.9a.97 .97 0 0 1 1.8 0M114.9 130.9a.97 .97 0 0 1 1.8 0M117.4 130.9a.97 .97 0 0 1 1.8 0M122.4 130.9a.97 .97 0 0 1 1.8 0M165.2 125.3a1.84 1.84 0 0 1-.3-2.1M168.3 125.8h1M169.3 122.3h-1"/>
</g>
<path d="M168.3 59v-3.5M218.9 62.1a4.8 4.8 0 0 0 4.3-7 4.8 4.8 0 0 0-8.2-.8 4.8 4.8 0 0 0 2.9 7.7l1 .1M168.3 125.8v-3.5" fill="none" stroke="#000" stroke-width=".21" stroke-dasharray="1.3 .6" stroke-dashoffset="-.2"/>
<g fill="none" stroke="#000" stroke-width=".21" stroke-dasharray="1.3 .6" stroke-dashoffset=".6">
<path d="M30.8 52l-.3 9.5M218.9 51.8a5.5 5.5 0 0 1 4.8 7.9 5.5 5.5 0 0 1-9.2 .8 5.5 5.5 0 0 1 3.4-8.6l1-.1M27.9 62l.3-9.5M28.6 62l.4-9.5M29.4 62l.3-9.5M30.1 62l.4-9.5M30.9 62l.3-9.5M31.6 62l.4-9.5M32.4 62l.3-9.5M33.1 62l.4-9.5M134.4 63.5l.8-11.5M218.9 68.2a10.9 10.9 0 0 1-9.7-16 10.9 10.9 0 0 1 18.6-1.2 10.9 10.9 0 0 1-7.6 17.1l-1.3 .1"/>
<path d="M28.1 128.9l.3-9.6M28.8 128.9l.3-9.6M29.6 128.9l.3-9.6M30.3 128.9l.3-9.6M31.1 128.9l.3-9.6M31.8 128.9l.3-9.6M32.6 128.9l.3-9.6M33.3 128.9l.3-9.6M155.3 124.1v1.2M155.3 122.8v1.3M167.8 124.1v-1.3M167.8 125.3v-1.2"/>
</g>
<g fill="none" stroke="#000" stroke-width=".21" stroke-dasharray="1.3 .6" stroke-dashoffset=".7">
<path d="M77.2 56.9l-.3 5.5-.3 1.8M80.2 51.8l.2-1.4M87.3 50.5l-.4 3.9a74.5 74.5 0 0 1-.8 9.8l-.2-1.1M154.8 57.2l.5 1.3M155.3 56l-.5 1.2M74.8 63.5l1-13.1M81.9 63.5l1-13.1M84.4 63.5l1-13.1M126.9 63.5l1-13.1M129.4 63.5l1-13.1M131.9 63.5l1-13.1M159.8 60.5h-1.5"/>
<path d="M168.3 60.5h-1.5M218.8 60.5h-1.4M218.9 62.7l1.4-.2M220.4 60.5h-1.5M28 118.6l-.2 5.6M80.4 117.4l-.4 5.5M125.1 114.8v9.3M161.3 119.1l.1 3.7M77.8 125.6l-.3 3.9-.3 1.5M86.1 124.1v-9.3M86.1 133.4v-9.3M125.1 124.1v9.3"/>
<path d="M154.8 124.1l.5 1.2M155.3 122.8l-.5 1.3M161.4 125.3v3.8M165.1 129.1l.1-3.8M165.2 122.8v-3.7"/>
</g>
<g fill="none" stroke="#000" stroke-width=".21" stroke-dasharray="1.3 .6" stroke-dashoffset=".3">
<path d="M27.3 58.6l.1-6.4M75.3 50.2a1 1 0 0 1-.9 .8 1 1 0 0 1-1-.7M155.3 56v2.5M167.8 58.5v-2.5M27.7 62.5l.1-6.3M122.5 60.9a1.04 1.04 0 0 0 1.2-1.1 1.04 1.04 0 0 0-1.2-1 1.04 1.04 0 0 0-.9 1.2 1.01 1.01 0 0 0 .9 .9M120.5 106.6v6.4M122.9 117.4l-.8 10.8a5.5 5.5 0 0 1-.4 2.8l-.3-2.2-.5-8.4a7.1 7.1 0 0 0-.4-3.3l-.3 2.7-.6 8.4a5.5 5.5 0 0 1-.4 2.8l-.3-2.2-.5-8.4a7.1 7.1 0 0 0-.4-3.3l-.3 2.7-.6 8.4a5.5 5.5 0 0 1-.4 2.8l-.3-2.2-.5-8.4a7.1 7.1 0 0 0-.4-3.3l-.3 2.7-.6 8.4a5.5 5.5 0 0 1-.4 2.8l-.3-2.2-.5-8.4a7.1 7.1 0 0 0-.4-3.3l-.3 2.7-.6 8.4a5.5 5.5 0 0 1-.4 2.8l-.3-2.2-.5-8.4a7.1 7.1 0 0 0-.4-3.3l-.3 2.7-.6 8.4a5.5 5.5 0 0 1-.4 2.8l-.3-2.2-.5-8.4a7.1 7.1 0 0 0-.4-3.3l-.3 2.7-.6 8.4a5.5 5.5 0 0 1-.4 2.8l-.3-2.2-.5-8.4a7.1 7.1 0 0 0-.4-3.3l-.3 2.7-.6 8.4a5.5 5.5 0 0 1-.4 2.8l-.3-2.2-.5-8.4a7.1 7.1 0 0 0-.4-3.3l-.3 2.7-.6 8.4a5.5 5.5 0 0 1-.4 2.8l-.3-2.2-.5-8.4a7.1 7.1 0 0 0-.4-3.3l-.3 2.7-.6 8.4a5.5 5.5 0 0 1-.4 2.8l-.3-2.2-.5-8.4a7.1 7.1 0 0 0-.4-3.3l-.3 2.7-.6 8.4a5.5 5.5 0 0 1-.4 2.8l-.3-2.2-.5-8.4a7.1 7.1 0 0 0-.4-3.3l-.3 2.7-.6 8.4a5.5 5.5 0 0 1-.4 2.8l-.3-2.2-.5-8.4a7.1 7.1 0 0 0-.4-3.3l-.3 2.7-.6 8.4a5.5 5.5 0 0 1-.4 2.8l-.3-2.2-.5-8.4a7.1 7.1 0 0 0-.4-3.3l-.3 2.7-.6 8.4a5.5 5.5 0 0 1-.4 2.8l-.3-2.2-.5-8.4a7.1 7.1 0 0 0-.4-3.3l-.3 2.7-.6 8.4a5.5 5.5 0 0 1-.4 2.8l-.3-2.2-.5-8.5M124.9 113v-6.4M120.5 135.1v6.5M124.9 135.1v6.5M135 122.7l-.5 6.8-.2 1.5"/>
<path d="M165.2 125.3h2.6M167.8 122.8h-2.6"/>
</g>
<path d="M27.8 51.8l-.5 6.8M212 58.9l-9.7 4M219 51.8a5.2 5.2 0 0 1 4.8 6.1M223 54.5a5.2 5.2 0 0 0-8.7 .2 5.2 5.2 0 0 0 3.9 7.8h1.8l1.6-.7 1.4-1.1M203.1 64.9l9.8-4M75.9 117.4l-.6 6.7M122.5 118.1l.8-.1 .4-.4a2.2 2.2 0 0 0-2.1-.1l.3 .4 .6 .2M125.4 117.4l-.8 10.8a5.5 5.5 0 0 1-.4 2.8l-.4-3.7a79.5 79.5 0 0 0-.8-10.2M27.8 124.2l-.4 4.8M134.9 130.8l.6-6.8" fill="none" stroke="#000" stroke-width=".21" stroke-dasharray="1.3 .6" stroke-dashoffset=".1"/>
<g fill="none" stroke="#000" stroke-width=".21" stroke-dasharray="1.3 .6" stroke-dashoffset="-.1">
<path d="M29.3 51.8l-.4 10.9M30 51.8l-.3 10.9M31.5 51.8l-.3 10.9M33 51.8l-.3 10.9M120 59.2h5.3M120 49.2h5.3M125.1 48v18.5M125.3 55.3h-5.3M125.3 45.2h-5.3M28.3 62.7l.4-10.9M29.1 62.7l.3-10.9M29.8 62.7l.4-10.9"/>
<path d="M31.3 62.7l.4-10.9M32.1 62.7l.3-10.9M32.8 62.7l.4-10.9M77.3 63.5l.4-5.3M86.1 66.5v-18.5M120 69.3h5.3M125.3 65.3h-5.3M218.9 63.5a6.2 6.2 0 0 1-5.6-9.2 6.2 6.2 0 0 1 10.7-.6 6.2 6.2 0 0 1-4.5 9.8l-1.1-.1M29.5 118.6l-.4 10.9M32.5 118.6l-.4 10.9M33.2 118.6l-.4 10.9M86.2 117.4l.9 12.2 .3 1.4 .3-2.4 .5-8.2a7.6 7.6 0 0 1 .4-3.3l.4 2.8 .6 9.7 .3 1.4 .3-2.4 .5-8.2a7.6 7.6 0 0 1 .4-3.3l.4 2.8 .6 9.7 .3 1.4 .3-2.4 .5-8.2a7.6 7.6 0 0 1 .4-3.3l.4 2.8 .6 9.7 .3 1.4 .3-2.4 .5-8.2a7.6 7.6 0 0 1 .4-3.3l.4 2.8 .6 9.7 .3 1.4 .3-2.4 .5-8.2a7.6 7.6 0 0 1 .4-3.3l.4 2.8 .6 9.7 .3 1.4 .3-2.4 .5-8.2a7.6 7.6 0 0 1 .4-3.3l.4 2.8 .6 9.7 .3 1.4 .3-2.4 .5-8.2a7.6 7.6 0 0 1 .4-3.3l.4 2.8 .6 9.7 .3 1.4 .3-2.4 .5-8.2a7.6 7.6 0 0 1 .4-3.3l.4 2.8 .6 9.7 .3 1.4 .3-2.4 .5-8.2a7.6 7.6 0 0 1 .4-3.3l.4 2.8 .6 9.7 .3 1.4 .3-2.4 .5-8.2a7.6 7.6 0 0 1 .4-3.3l.4 2.8 .6 9.7 .3 1.4 .3-2.4 .5-8.2a7.6 7.6 0 0 1 .4-3.3l.4 2.8 .6 9.7 .3 1.4 .3-2.4 .5-8.2a7.6 7.6 0 0 1 .4-3.3l.4 2.8 .6 9.7 .3 1.4 .3-2.4 .5-8.2a7.6 7.6 0 0 1 .4-3.3l.4 2.8 .6 9.7 .3 1.4 .3-2.4 .5-8.2a7.6 7.6 0 0 1 .4-3.3l.4 2.8 .6 9.7 .3 1.4 .3-2.4 .5-8.2a7.6 7.6 0 0 1 .4-3.3l.4 2.8 .6 9.7 .3 1.4 .4-3.9a78.3 78.3 0 0 1 .8-10"/>
<path d="M120 116h5.3M120 111.8h5.3M125.3 112.1h-5.3M125.3 107.9h-5.3M27.8 129.4v-5.2M28.5 129.5l.4-10.9M29.3 129.5l.3-10.9M30 129.5l.4-10.9M30.8 129.5l.3-10.9M31.5 129.5l.4-10.9M32.3 129.5l.3-10.9M33 129.5l.4-10.9"/>
<path d="M77.9 130.8l.3-3.3M80.5 124.2l.3-5.3 .3-1.8M120 136.1h5.3M125.3 132.2h-5.3M125.3 136.3h-5.3M120 140.3h5.3"/>
</g>
<path d="M85.9 54.4l.4 7.2 .4 2.6 .3-1.4 .9-12.4M125.1 50.2h-39M155.3 58.5h6.6M161.9 56h-6.6M208.5 43.7a17.1 17.1 0 0 0 0 27.1M86.1 64.2h39M229.2 70.8a17.1 17.1 0 0 0 0-27.1M125.1 117.1h-39M86.1 131.1h39" fill="none" stroke="#000" stroke-width=".21" stroke-dasharray="1.3 .6" stroke-dashoffset=".2"/>
<path d="M217 50.5l1.9 .5M125.3 117.5a.97 .97 0 0 1-1.6-.2M120 130.7a.97 .97 0 0 1 1.7 .2" fill="none" stroke="#000" stroke-width=".21" stroke-dasharray="1.3 .6" stroke-dashoffset="1"/>
<g fill="none" stroke="#000" stroke-width=".21" stroke-dasharray="1.3 .6" stroke-dashoffset=".8">
<path d="M86.1 48v-1.7M87.3 50.4l-.2 .3-.4 .3-.8-.1M214.2 59.2l9.3-.1M223.5 55.4l-9.3-.1M86.1 68.2v-1.7M159.8 62v-1.5M159.8 60.5v1.5M166.8 60.5v1.5M166.8 62v-1.5M217.4 60.5v1.5M220.4 62v-1.5M86.1 114.8v-1.7"/>
<path d="M86.1 135v-1.6"/>
</g>
<path d="M158.3 60.5v1.7M168.3 62.2v-1.7M218.8 62.2v-1.7M218.8 60.5v1.7M218.9 60.5v1.7M218.9 62.2v-1.7" fill="none" stroke="#000" stroke-width=".21" stroke-dasharray="1.3 .6" stroke-dashoffset=".9"/>
<g fill="none" stroke="#191924" stroke-width=".21">
<path d="M236.1 119l-.5 .5M239.9 115.2l-3.1 3M240.7 118.9l-1.3 1.3M248.9 115.1l-.6 .6M251.6 117l-3.3 3.3M253.4 119.6l-1.4 1.5M238.7 120.9l-4.2 4.1M240.7 123.4l-5.2 5.1M240.8 127.8l-3.4 3.3M240.8 132.3l-.8 .7M251 122.1l-2.8 2.7M251 126.6l-2.8 2.7"/>
<path d="M253.4 128.7l-4.3 4.3"/>
</g>
<text font-size="5.6" x="233.6" y="191.4">Rework ball screw</text>
<text font-size="5.5" fill="#191924" x="227.3" y="182.7">General Machining Parts Div. 1</text>
<g font-size="4.9">
<text x="21.2" y="14.8">TGM-19-170R-xx</text>
<text x="119.6" y="201.6">~</text>
<text x="236.2" y="202.1">TGM-19-170R-xx</text>
</g>
<text font-size="4.9" fill="#191924" x="84.5" y="13.2">Rework Hole for Pin Taper</text>
<g font-size="3.9">
<text x="254.5" y="12.2">Item</text>
<text x="255.9" y="21.2">-01</text>
<text x="185.6" y="33">Marking Dwg. No.</text>
<text x="255.9" y="31.4">-02</text>
<text x="185.2" y="37.4">#2</text>
<text x="255.9" y="40.9">-03</text>
<text x="255.9" y="49.2">-04</text>
<text x="255.9" y="57.6">-05</text>
<text x="158.9" y="102.8">D</text>
<text x="158.9" y="148.3">D</text>
<text x="130" y="178.3">Mercury</text>
<text x="153.1" y="178.6">1</text>
<text x="177.7" y="180.7">229/26</text>
<text x="135.7" y="186.6">(SCM21)</text>
<text x="129.5" y="194.6">(Liquid Honing)</text>
<text x="134.6" y="202.2">(HV 750~)</text>
<text x="175.5" y="202.9">6 Aug' 26</text>
</g>
<g font-size="3.9" fill="#191924">
<text x="208.5" y="134.1">SECTION D-D</text>
<text x="210.3" y="139">SCALE 1 : 1</text>
</g>
<g font-size="3.5">
<text x="75.6" y="12.1">2</text>
<text x="270.8" y="12.1">L</text>
<text x="269.7" y="21.1">12</text>
<text x="27.3" y="30.3">Rt=6</text>
<text x="268.2" y="31.3">10.1</text>
<text x="81.9" y="92.4">Marking Dwg. No.</text>
<text x="178.7" y="152.6">Note:</text>
<text x="191" y="152.6">1. Symbol x.xx for must control spec.</text>
<text x="191.4" y="159.7">3. Break all Corner approx by C0.1</text>
<text x="191.5" y="156.1">2. Symbol (x.xx) for not control spec.</text>
<text x="191.4" y="166.7">5. Item-20 for</text>
<text x="191.4" y="163.2">4. General Tolerance</text>
<text x="218.3" y="166.7">D =</text>
<text x="229.1" y="166.7">50 please control spec. = 0.2 mm.</text>
<text x="230.7" y="163.2">0.1</text>
<text x="285.5" y="200.9">2</text>
</g>
<g font-size="3.5" fill="#191924">
<text x="59.9" y="25.7">Befor Rework</text>
<text x="59.9" y="30.2">Blank: NSK W2803-368D</text>
<text x="156.9" y="32.3">0.01</text>
<text x="166.3" y="32.3">A</text>
<text x="140.1" y="40.4">A</text>
<text x="196.1" y="76" transform="rotate(45 196.1 76)">90°</text>
<text x="170.6" y="84.2" transform="rotate(-90 170.6 84.2)">0</text>
<text x="151.7" y="94.3" transform="rotate(-90 151.7 94.3)">38</text>
<text x="164.5" y="91.9" transform="rotate(-90 164.5 91.9)">L</text>
<text x="206.1" y="102">Rework hole</text>
<text x="259.8" y="99.7">7.72</text>
<text x="143.1" y="104.6" transform="rotate(-90 143.1 104.6)">28</text>
<text x="215.4" y="107.8">1/50</text>
<text x="254.9" y="104.3">Taper 1/50</text>
<text x="190.5" y="110.5" transform="rotate(-90 190.5 110.5)">20</text>
<text x="259" y="143.3">7.35</text>
<text x="170.6" y="158.2" transform="rotate(-90 170.6 158.2)">0</text>
<text x="28.7" y="162.6" transform="rotate(-90 28.7 162.6)">735</text>
<text x="253.6" y="178.1">MinebeaMitsumi Inc.</text>
</g>
<text font-size="3.2" x="280.3" y="11.9">Check</text>
<g font-size="3.2" fill="#191924">
<text x="162.6" y="175.5">List Request No.</text>
<text x="161.7" y="196.8">Phalachai</text>
<text x="179.2" y="196.8">Aphisek</text>
<text x="195.1" y="196.8">Preecha</text>
<text x="210.2" y="196.8">Preecha</text>
</g>
<g font-size="2.8" fill="#191924">
<text x="151.7" y="89.3" transform="rotate(-90 151.7 89.3)">±0.01</text>
<text x="164.5" y="89.3" transform="rotate(-90 164.5 89.3)">±0.01</text>
<text x="267.7" y="96.8">+0.01</text>
<text x="269.4" y="99.7">0</text>
<text x="266.8" y="140.5">+0.01</text>
<text x="268.5" y="143.3">0</text>
<text x="6.8" y="184.4">2</text>
<text x="14.5" y="184.1">----</text>
</g>
<g font-size="2.8">
<text x="22.3" y="175.9">DATE</text>
<text x="32" y="175.9">NAME</text>
<text x="56.9" y="175.9">DESCRIPTION</text>
<text x="6.8" y="180.6">1</text>
<text x="14.5" y="180.3">----</text>
<text x="24" y="180.3">----</text>
<text x="34.5" y="180.3">---</text>
<text x="51.7" y="180.3">ENGINEERING RELEASE</text>
</g>
<g font-size="2.5" fill="#191924">
<text x="5.7" y="9.8">PART No.</text>
<text x="74" y="16">REV.</text>
<text x="127.6" y="174.8">M/C.</text>
<text x="148.1" y="175.1">Q'ty</text>
<text x="31.1" y="184.2">Preecha</text>
<text x="127.6" y="182.8">MATERIAL</text>
<text x="206.5" y="183.6">3 RD ANGLE</text>
<text x="127.9" y="191">FINISH</text>
<text x="162.7" y="187.2">SCALE :</text>
<text x="164.9" y="191.4">DETAILED</text>
<text x="179.1" y="191.4">DESIGNED</text>
<text x="183.6" y="187.2">SHEET</text>
<text x="194.9" y="191.4">CHECKED</text>
<text x="195.7" y="187.2">/</text>
<text x="208.3" y="187.2">UNIT (mm.)</text>
<text x="210.2" y="191.4">APPROVED</text>
<text x="226" y="187.2">TITLE:</text>
<text x="225.7" y="196.8">PART No.</text>
<text x="127.6" y="198.9">HEAT TREATMENT</text>
<text x="163.2" y="202.9">DATE</text>
<text x="284.4" y="204.1">REV.</text>
</g>
<text font-size="2.5" x="4.9" y="175.9">REV.</text>
<g font-size="2.1">
<text x="281.1" y="20.7">Preecha</text>
<text x="281.1" y="30.9">Preecha</text>
<text x="11.6" y="175.6">ECN No.</text>
</g>
<g font-size="2.1" fill="#191924">
<text x="92.1" y="179.9">GENERAL TOLERANCE</text>
<text x="94.6" y="174.2">UNLESS SPECIFIED</text>
<text x="96.4" y="176.8">C0.1 OR R0.1</text>
<text x="118.8" y="175.5">0.8S</text>
<text x="21.4" y="183.9">7 Aug'26</text>
<text x="42.9" y="184.4">Add: Item -02</text>
<text x="93.5" y="182.9">JISB0405 MACHING</text>
<text x="98.2" y="185.3">WORKING</text>
<text x="118.8" y="181.9">6.3S</text>
<text x="92.5" y="187.9">LESS THAN 0.5</text>
<text x="97" y="190.7">0.5 ~ 6</text>
<text x="111" y="190.4">0.1</text>
<text x="111.2" y="187.8">0.05</text>
<text x="119.4" y="188.4">25S</text>
<text x="95.8" y="195.8">30 ~ 120</text>
<text x="97.1" y="193.1">6 ~ 30</text>
<text x="110.9" y="193.2">0.2</text>
<text x="111" y="195.9">0.3</text>
<text x="118.2" y="194.8">100S</text>
<text x="94.8" y="201.1">400 ~ 1000</text>
<text x="95.2" y="198.5">120 ~ 400</text>
<text x="96.3" y="203.9">ANGLE</text>
<text x="111" y="198.5">0.4</text>
<text x="111.1" y="201.2">0.8</text>
<text x="111.4" y="203.8">1</text>
<text x="118.3" y="203.7">UNCUT</text>
</g>
<g font-size="1.8" fill="#191924">
<text x="173.9" y="28.7">2</text>
<text x="248.6" y="28.7">2</text>
<text x="144.6" y="89.7">2</text>
</g>
</svg>
